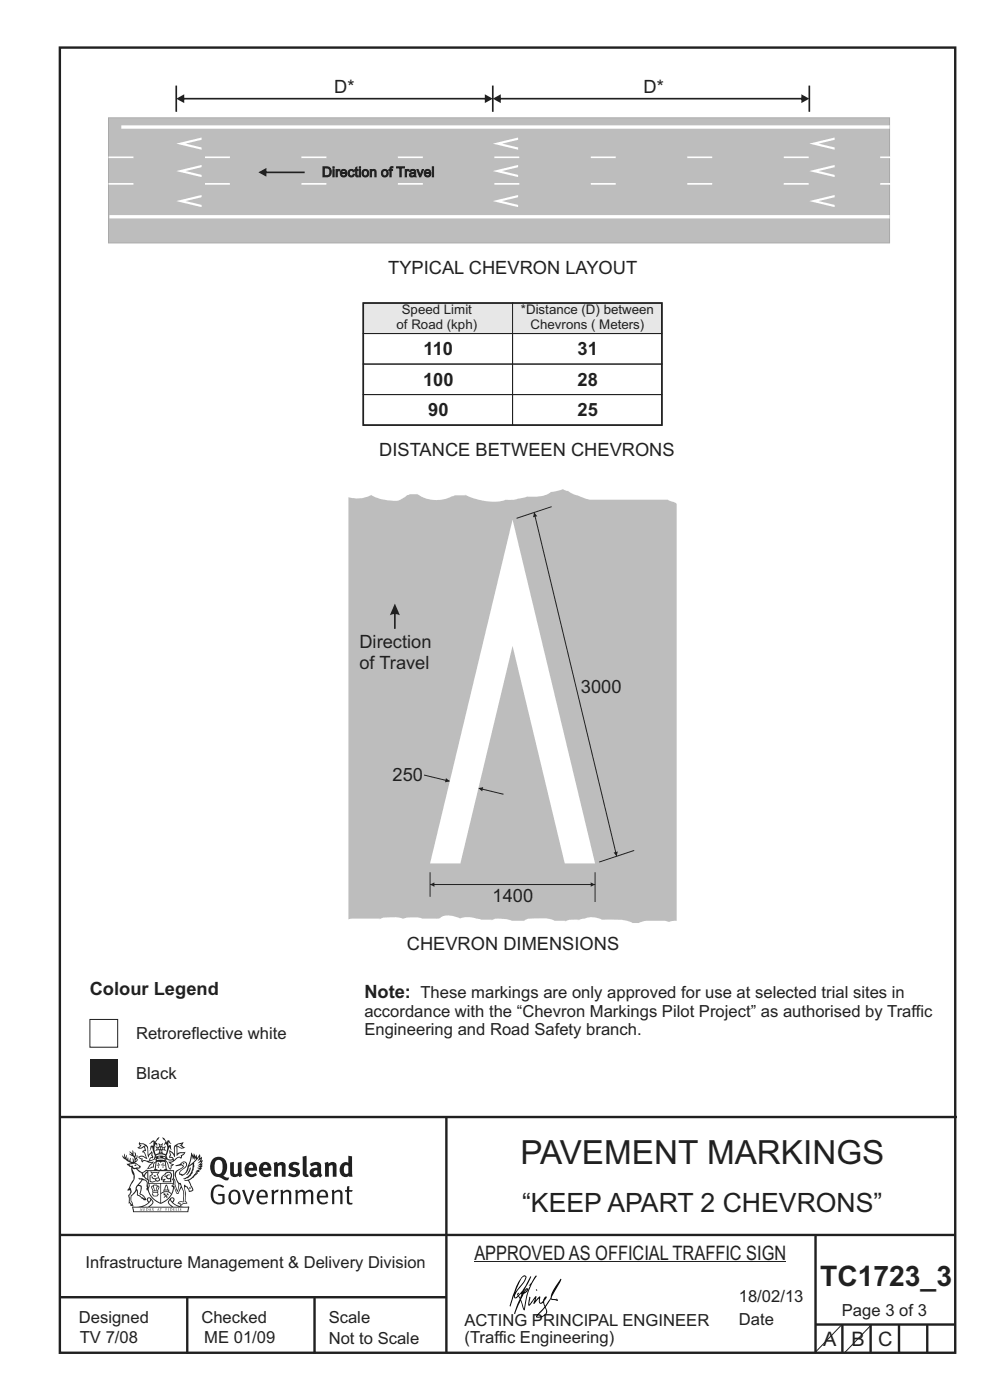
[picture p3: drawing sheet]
<svg xmlns="http://www.w3.org/2000/svg" width="210mm" height="297mm" viewBox="0 0 210 297" stroke-linecap="round" stroke-linejoin="round" font-family="sans-serif">
<path d="M12.7 10.1h189.9v276.9h-189.9zM12.7 237h190.3M94.7 236.9v50.1M12.7 262h190M173.1 281h29.6M178.7 281v6M184.7 281v6M190.7 281v6M196.7 281v6" fill="none" stroke="#231f20" stroke-width=".51"/>
<path d="M19.1 216.3h5.9v5.9h-5.9z" fill-rule="evenodd" fill="#fff" stroke="#231f20" stroke-width=".21"/>
<path d="M19.1 224.7h5.9v5.9h-5.9z" fill-rule="evenodd" fill="#231f20"/>
<path d="M12.7 275.2h82M39.7 275.2v12M66.7 275.2v12M173 262.1v24.9" fill="none" stroke="#231f20" stroke-width=".51"/>
<path d="M77.1 64.3h31.6v6.5h-31.6z" fill-rule="evenodd" fill="#e6e7e9" stroke="#231f20" stroke-width=".21"/>
<path d="M77.1 70.8h31.6v6.4h-31.6zM77.1 77.2h31.6v6.5h-31.6zM77.1 83.7h31.6v6.5h-31.6z" fill="none" stroke="#231f20" stroke-width=".21"/>
<path d="M108.7 64.3h31.7v6.5h-31.7z" fill-rule="evenodd" fill="#e6e7e9" stroke="#231f20" stroke-width=".21"/>
<path d="M108.7 70.8h31.7v6.4h-31.7zM108.7 77.2h31.7v6.5h-31.7zM108.7 83.7h31.7v6.5h-31.7z" fill="none" stroke="#231f20" stroke-width=".21"/>
<path d="M77.1 64.3h63.3v25.9h-63.3z" fill="none" stroke="#231f20" stroke-width=".35"/>
<path d="M23 25h165.7v26.5h-165.7z" fill-rule="evenodd" fill="#bcbdc0" stroke="#a8a9ad" stroke-width=".21"/>
<path d="M25.7 26.9h163M23.2 46h165.5" fill="none" stroke="#fff" stroke-width=".71" stroke-linecap="butt"/>
<path d="M23 33.4h171.4M23 39h171.4" fill="none" stroke="#fff" stroke-width=".35" stroke-dasharray="5.3 15.2" stroke-linecap="butt"/>
<g fill="#fff">
<path d="M37.4 30.5l5.4-1.3v.5l-3.4 .8 3.4 .8v.5z" fill-rule="evenodd"/>
<path d="M37.4 36.3l5.4-1.3v.5l-3.4 .8 3.4 .8v.5z" fill-rule="evenodd"/>
<path d="M37.4 42.7l5.4-1.3v.4l-3.4 .9 3.4 .8v.4z" fill-rule="evenodd"/>
<path d="M104.5 30.5l5.4-1.3v.5l-3.4 .8 3.4 .8v.5z" fill-rule="evenodd"/>
<path d="M104.5 36.3l5.4-1.3v.5l-3.4 .8 3.4 .8v.5z" fill-rule="evenodd"/>
<path d="M104.5 42.7l5.4-1.3v.4l-3.4 .9 3.4 .8v.4z" fill-rule="evenodd"/>
<path d="M171.7 30.5l5.3-1.3v.5l-3.4 .8 3.4 .8v.5z" fill-rule="evenodd"/>
<path d="M171.7 36.3l5.3-1.3v.5l-3.4 .8 3.4 .8v.5z" fill-rule="evenodd"/>
<path d="M171.7 42.7l5.3-1.3v.4l-3.4 .9 3.4 .8v.4z" fill-rule="evenodd"/>
</g>
<g fill="#231f20">
<path d="M37.4 20.9l1.7-.9v1.9zM38.9 20.8h64.1v.3h-64.1zM102.8 20l1.7 .9-1.7 1z"/>
<path d="M104.5 20.9l1.7-.9v1.9zM106.1 20.8h64v.3h-64zM170 20l1.7 .9-1.7 1z"/>
</g>
<path d="M37.4 18.2v5.5M104.5 18.2v5.5M171.7 18.2v5.5" fill="none" stroke="#231f20" stroke-width=".35"/>
<path d="M56.4 36.4h8.2v.3h-8.2zM54.8 36.6l1.7-1v1.9z" fill="#231f20"/>
<path d="M73.9 105.5a7 7 0 0 0 4.9-.4l-.1-.1a9.9 9.9 0 0 0 5.9 1.2l2.3-1.3h1.7l-.3-.3a7.3 7.3 0 0 0 8 .6l2.5-.1-.2-.3a11.9 11.9 0 0 0 8.7 1.2 11.4 11.4 0 0 0 4.2-.5l.3-.1a7.4 7.4 0 0 0 5.1-1l2.5-.6 1.1 .4 1.1 .6 3.3 1.2h16.7l.4 .2 1.2 .4 .3 .3v88.4l-1.5 .3-1-.3h-3.9l-.8 .2a2.64 2.64 0 0 1-2.8 0l-1.6-.4h-2.6a3.8 3.8 0 0 1-2.7-.4 3.8 3.8 0 0 0-2.5 .2 2 2 0 0 0-1.6 .5l.3-.3h-1.1a2.67 2.67 0 0 0-2 .5l.3-.3h-2.3a11.6 11.6 0 0 0-5.7-.4l-.9 .5-2.5-.1a6.4 6.4 0 0 0-4.2-.1l-.3 .2 .3-.3-2.6-.1a8.4 8.4 0 0 0-4.2-.2 4.2 4.2 0 0 0-4.5 .1h-3.5a8.8 8.8 0 0 0-4.2 0 9 9 0 0 0-4.8 .1l-.2 .2 .3-.3h-6.1l-.7 .1z" fill-rule="evenodd" fill="#bcbdc0"/>
<path d="M117 107.5l-7.4 2.5M89.9 164.4l5.5 1.3" fill="none" stroke="#231f20" stroke-width=".21"/>
<path d="M94.6 165.1l.8 .6-1 .3z" fill="#231f20"/>
<path d="M101.5 167.2l5.3 1.3" fill="none" stroke="#231f20" stroke-width=".21"/>
<path d="M101.5 167.2l1-.2-.2 .9z" fill="#231f20"/>
<path d="M113.3 108.7l17.5 72.9" fill="none" stroke="#231f20" stroke-width=".21"/>
<g fill="#231f20">
<path d="M113.3 108.7l.7 .8-.9 .2z"/>
<path d="M130.1 180.9l.9-.3-.2 1z"/>
</g>
<path d="M83.6 129.3h.3v4.1h-.3zM83.8 128l1 2.5-1-.2-1.1 .2z" fill="#231f20"/>
<path d="M108.7 110.2l17.5 73h-6.4l-11.1-46.2-11 46.2h-6.5z" fill-rule="evenodd" fill="#fff"/>
<path d="M91.2 185v5.3M91.2 187.6h35M126.2 185v6.3M134.5 180.4l-7.4 2.5" fill="none" stroke="#231f20" stroke-width=".21"/>
<g fill="#231f20">
<path d="M91.2 187.6l.9-.4v.9z"/>
<path d="M125.3 187.2l.9 .4-.9 .5z"/>
</g>
<path d="M100.6 267.7h66.2M178.6 281l-5.7 6M184.9 281l-5.7 6" fill="none" stroke="#231f20" stroke-width=".21"/>
<g fill="#231f20">
<path d="M45.9 246.2a2.55 2.55 0 0 0 0 2.7l.3 .1a.81 .81 0 0 0 1-.9v-.6a1.04 1.04 0 0 0-1.1-1.4zM45.2 245.8a1.82 1.82 0 0 1 2.1-.2 1.82 1.82 0 0 1 .9 1.9 2.29 2.29 0 0 1-.8 1.9l.7 .4h.5l-.2 .5a2.87 2.87 0 0 1-2-.6 2.12 2.12 0 0 1-1.7-3.1z" fill-rule="evenodd"/>
<path d="M48.8 246.6l.8-.1v2a.46 .46 0 0 0 .2 .6 .46 .46 0 0 0 .7-.3v-2.2l.7-.1v2.3l.2 .6-.6 .3-.2-.3a1.02 1.02 0 0 1-1.2 .3 1.02 1.02 0 0 1-.6-1.1z" fill-rule="evenodd"/>
<path d="M52.9 247.3l-.1 .5h.9a.49 .49 0 0 0-.2-.6 .49 .49 0 0 0-.6 .1zM52.3 246.9a1.34 1.34 0 0 1 1.6-.2 1.34 1.34 0 0 1 .6 1.5v.1h-1.7a.77 .77 0 0 0 .5 .8 .77 .77 0 0 0 .9-.3l.3 .5a1.59 1.59 0 0 1-2.1 .1 1.59 1.59 0 0 1-.4-2z" fill-rule="evenodd"/>
<path d="M55.9 247.3l-.1 .5h.9a.49 .49 0 0 0-.2-.6 .49 .49 0 0 0-.6 .1zM55.3 246.9a1.34 1.34 0 0 1 1.6-.2 1.34 1.34 0 0 1 .7 1.5v.1h-1.8a.77 .77 0 0 0 .5 .8 .77 .77 0 0 0 .9-.3l.3 .5a1.59 1.59 0 0 1-2 .1 1.59 1.59 0 0 1-.5-2z" fill-rule="evenodd"/>
<path d="M58 246.7l.8-.2 .1 .4a.95 .95 0 0 1 1-.4 .95 .95 0 0 1 .7 .9v2.2h-.8v-2.2a.46 .46 0 0 0-.8 .1v2.1h-.9z" fill-rule="evenodd"/>
<path d="M61.4 246.9a1.75 1.75 0 0 1 2.1-.1l-.2 .5-.6-.2a.43 .43 0 0 0-.6 .3l.4 .3a1.04 1.04 0 0 1 1.2 1.1 1.04 1.04 0 0 1-1.4 .9l-1.2-.3 .3-.6 1 .3 .4-.3a.88 .88 0 0 0-1-.5l-.4-.3-.1-.3z" fill-rule="evenodd"/>
<path d="M64.2 245.4l.8-.2 .1 3.8 .2 .1 .2 .5a.88 .88 0 0 1-1-.1 .88 .88 0 0 1-.3-.9z" fill-rule="evenodd"/>
<path d="M66.7 248.4a.43 .43 0 0 0-.1 .7 .43 .43 0 0 0 .7-.2v-.6zM65.7 246.9a1.7 1.7 0 0 1 2.4 .1v1.9l.3 .4-.4 .5-.5-.4a1.03 1.03 0 0 1-1.7-.1 1.03 1.03 0 0 1 .8-1.5l.7-.1v-.4a.8 .8 0 0 0-1.2 .2z" fill-rule="evenodd"/>
<path d="M68.8 246.7l.8-.2 .1 .4a.95 .95 0 0 1 1-.4 .95 .95 0 0 1 .7 .9v2.2h-.8v-2.2a.46 .46 0 0 0-.8 .1v2.1h-.8z" fill-rule="evenodd"/>
<path d="M73.2 247.2a1.48 1.48 0 0 0 0 1.8h.4l.3-.2v-1.4l-.3-.2zM73.9 245.2l.8 .1 .1 4.3h-.7l-.1-.1a1.26 1.26 0 0 1-1.4 0 1.26 1.26 0 0 1-.6-1.4 1.29 1.29 0 0 1 .5-1.3 1.29 1.29 0 0 1 1.4-.1z" fill-rule="evenodd"/>
<path d="M45.3 251.7a1.72 1.72 0 0 1 2.2 0l-.2 .3a1.24 1.24 0 0 0-1.4-.2 1.24 1.24 0 0 0-.7 1.3 1.49 1.49 0 0 0 1.3 2l.7-.1v-1.3h-.9l-.1-.4h1.4v1.9a1.93 1.93 0 0 1-2.2-.1 1.93 1.93 0 0 1-.7-2.1l.2-.8z" fill-rule="evenodd"/>
<path d="M49.2 252.9a1.65 1.65 0 0 0 .3 2.2 .99 .99 0 0 0 1-1.4 .78 .78 0 0 0-.4-.8 .78 .78 0 0 0-.9 0zM48.9 252.6a1.33 1.33 0 0 1 1.6 0 1.33 1.33 0 0 1 .5 1.4 1.31 1.31 0 0 1-1.3 1.5 1.31 1.31 0 0 1-1.3-1.6l.1-.5z" fill-rule="evenodd"/>
<path d="M51.4 252.5l.4-.1 .9 2.6 .8-2.5h.5l-1.1 3h-.5z" fill-rule="evenodd"/>
<path d="M55.1 253l-.2 .7h1.4a.7 .7 0 0 0-.3-.8 .7 .7 0 0 0-.9 .1zM54.8 252.8a1.22 1.22 0 0 1 1.5-.2 1.22 1.22 0 0 1 .5 1.4h-1.9a.93 .93 0 0 0 .5 1.1 .93 .93 0 0 0 1.2-.2l.1 .3a1.43 1.43 0 0 1-1.7 .1 1.43 1.43 0 0 1-.6-1.7z" fill-rule="evenodd"/>
<path d="M57.6 252.5l.4-.1 .1 .5 .4-.4 .6-.1-.2 .5a.66 .66 0 0 0-.8 .7v1.9h-.4z" fill-rule="evenodd"/>
<path d="M59.5 252.5l.4-.1 .1 .5a.94 .94 0 0 1 1-.5 .94 .94 0 0 1 .8 .8v2.3h-.5l-.1-2.6a.81 .81 0 0 0-1.2 .3v2.3h-.4z" fill-rule="evenodd"/>
<path d="M62.6 252.5l.5-.1 .1 .4 .4-.3a.78 .78 0 0 1 1.1 .4 .9 .9 0 0 1 1-.5 .9 .9 0 0 1 .7 .8v2.3h-.4l-.1-2.5a.67 .67 0 0 0-1.1 .3v2.2h-.5v-2.4l-.4-.3-.7 .4v2.3h-.5z" fill-rule="evenodd"/>
<path d="M67.9 253l-.2 .7h1.4a.7 .7 0 0 0-.3-.8 .7 .7 0 0 0-.9 .1zM67.6 252.8a1.22 1.22 0 0 1 1.5-.2 1.22 1.22 0 0 1 .5 1.4h-1.9a.93 .93 0 0 0 .5 1.1 .93 .93 0 0 0 1.2-.2l.1 .3a1.44 1.44 0 0 1-1.7 .1 1.44 1.44 0 0 1-.6-1.7z" fill-rule="evenodd"/>
<path d="M70.3 252.5l.5-.1 .1 .5a.94 .94 0 0 1 1-.5 .94 .94 0 0 1 .8 .8v2.3h-.5l-.1-2.6a.81 .81 0 0 0-1.2 .3v2.3h-.4z" fill-rule="evenodd"/>
<path d="M73.6 251.7l.5-.1v.9h.7l-.1 .3h-.7l.1 2.2 .1 .2 .5-.1 .1 .3a.75 .75 0 0 1-1.2-.5v-2.1h-.4v-.3h.4z" fill-rule="evenodd"/>
<path d="M29.7 242.7l1.1 .3-.9 .5h-.4l.5-.6zM30.7 243.2h.2a2.44 2.44 0 0 1 .4 1.9l.1 .5 .7-1-.1 .6 .3 .3a.57 .57 0 0 0-.6 .7l-1-.1-.5 .2 .1-.5-.7-.3 .6-.1 1 .5 .1-.1-.6-1.3-.2-.2 .5-.1zM29.6 242.2l-.2 .5 .3 .3-.6 .5a1.04 1.04 0 0 0 1.4-.2l.2 .7-.4 .1-.2 .4a.94 .94 0 0 1 .9 1.1l-.2-.1a1.16 1.16 0 0 0-1.5-.1l.3 .4 .4 .1 .1 .6 .2 .1v-.2a.94 .94 0 0 1 1.1 .2h.9l-1.2 1.3a1.13 1.13 0 0 0 1.2-.2l.4-.1-.1-.4 .5-.8a.83 .83 0 0 0-.6 1.1l-.3-.1-.7 .4 1.1-1.4-.5 .1-.5-.1 1.3-.5-.2-.1-.8 .4v-.4l.2-.1 .3 .1 .1-.3-.2-.5v-.5l-.2-.4-.6 1v-.7a1.42 1.42 0 0 0-1.7-1.9z" fill-rule="evenodd"/>
<path d="M37.4 243l.5-.3 .7-.1-.6 .4 .8 .5h-.3zM37.2 243.3l.2-.1 .1 2a1.68 1.68 0 0 1 1.5-.6l-.7 .5 .1 .4a1.1 1.1 0 0 0-1.5 .6l-.1-.4-.2-.2-.5-.1 .2-.4-.2-.6a1.42 1.42 0 0 1 .8 1.1l.2-.2zM36 243.9l.1 1.1-.2 .2v.5h.6l.1 .2a.96 .96 0 0 1-1.1-.2l-.1 .2a1.06 1.06 0 0 0 1.3 .2v.1a.72 .72 0 0 1-1 .2l.3 .4 .6 .3-.4 .1-.1 .7-.3-.3-.3-1.1-.4-.4 .4 .8a1.54 1.54 0 0 0 .6 1.2l.2-.2a.58 .58 0 0 1 .5-.8l.1-.2-.3 .1-.4-.3 .9-.5a.93 .93 0 0 1 1.1-.5l.1 .1 .2-.1 .1-.5a.99 .99 0 0 0 .7-.9l-1.3 .2-.4 .2v-1.4l.9 .4 .8-.3-.3-.1-.5-.3 .4-.8-.7 .3a1.46 1.46 0 0 0-1.3 2.1v.3l-.2-.4z" fill-rule="evenodd"/>
<path d="M34.5 246.7l.2 .1-.1 .3 .3 .1h-.3v.5l-.1-.5-.3-.1h.3z" fill-rule="evenodd"/>
<path d="M33.5 246.7l.2 .1-.1 .3h.4l-.4 .1v.5v-.5h-.4l.3-.1z" fill-rule="evenodd"/>
<path d="M33.2 246.6a.57 .57 0 0 1 .9 .2 .57 .57 0 0 1 .9-.2l.2 1.4h-.2a.57 .57 0 0 1-.9 0 .69 .69 0 0 1-1.1 0zM33.1 245.8l-.3 2.2-.2 .3h2.9l-.1-.3-.3-2.2h-.2v.3l-.8-.1-.9 .1 .1-.3z" fill-rule="evenodd"/>
<path d="M33.1 250.2a.3 .3 0 0 0 .6 0 .3 .3 0 0 0-.6 0zM32.2 248.7l.3 .3-.3 .4a.79 .79 0 0 0 0 1.3l.8-.3-.1-.2a.55 .55 0 0 1-.7-.6l.1-.1 .1 .3 .4 .2 .8-.2-.4-.7 .4-.4-.7 .2zM31.9 248.5l1.1 .2 .9-.2-.4 .6 .4 1.2a.56 .56 0 0 1-.8 .3h-.2a.73 .73 0 0 1-.9 .2 .73 .73 0 0 1-.3-1v-.4l.5-.4z" fill-rule="evenodd"/>
<path d="M34.5 249.6l.7-.4a.58 .58 0 0 1 1-.2 .58 .58 0 0 1-.5 1l-.2-.3a.43 .43 0 0 1 .6-.4v-.1a.57 .57 0 0 0-.8 .2h-.2l-.3 .1 .4 .2a.55 .55 0 0 0 .9 .4v.5h-1.3l.3-.4-.1-.2-.6 .2 .2-.3-.2-.1zM34.3 249.6l-.1 .2a.39 .39 0 0 0 .2 .6l.3-.1-.2 .5h1.9l-.1-.8a.86 .86 0 0 0-.1-1.3 .86 .86 0 0 0-1.3 .4z" fill-rule="evenodd"/>
<path d="M34.9 252.5h.8v.3h-.8zM35.3 251.5l.2 .9h-.4zM35.3 251.3l-.3 .5-.1 .6h-.2v.4l-.7 .4 .1 .1a1.48 1.48 0 0 1 2.2 .1l.2-.1-.6-.5v-.4h-.2l-.1-.6z" fill-rule="evenodd"/>
<path d="M34.7 253.2h.4l.1 .4 .3-.3-.2-.2a.38 .38 0 0 1 .4 .5l-.1-.1-.3 .2 .3 .2-.3 .3-.1-.4-.4 .3-.1-.1 .4-.3-.2-.2-.1 .1z" fill-rule="evenodd"/>
<path d="M33.4 251.8h.2v.2l-.2 .6h-.2zM32.5 253h.9v.2a.55 .55 0 0 1-.8 .4v-.1l-.2-.1zM32.3 251.8h.2l.2 .8h-.2zM32.5 252.7h.8l.1 .2h-.8zM32.7 251.5h.5l-.2 1.1h-.2zM32.2 251.6l-.1 .3 .3 1.1a.48 .48 0 0 0-.1 .5 .48 .48 0 0 0 .5 .3h.5a.49 .49 0 0 0 .2-.8l.3-1.1-.1-.3a1.42 1.42 0 0 0-1.5 0z" fill-rule="evenodd"/>
<path d="M32.5 249.3h.5l.1 .3h-.4z" fill-rule="evenodd"/>
<path d="M40.2 247.8l.3-.1-.2 .8-.6 .7-.2 .1 .5-.7z" fill-rule="evenodd"/>
<path d="M38.6 246.8l.3-.2 .5 .2a.88 .88 0 0 1-.6 1.1 1.22 1.22 0 0 0-.8 1.3l.5 .1a.72 .72 0 0 0 .9-.3l.5-.9 .2-.6 .8-.5v.2a2.85 2.85 0 0 1-2 2.8l.1 .2a2.13 2.13 0 0 0 1.9-1.5l-.1-.3a2.01 2.01 0 0 0 .3-1.7l1.2-1.3-.4 1 .7-.5-.7 .9 .8-.3-.8 .8 .7-.2-.9 .6 .8-.2-.8 .5h.7l-.8 .3 .3 .2h-.4l.2 .3h-.4l.2 .3h-.4l.1 .2h-.1a2.16 2.16 0 0 1-2 1.1l.1 .1h.4a.76 .76 0 0 1 .7 .8l.5 1.2-.6 .1a1.45 1.45 0 0 0-1.2-1.2l.3 1.7-.1 1.9 .4 .2a1.07 1.07 0 0 0-1.2 .4v-.2l-.5-.2a.87 .87 0 0 1 1-.1l.1-.8a4.4 4.4 0 0 0-.6-3l-.1-.4-.2 .1a2.16 2.16 0 0 1-.7-2.2l.3-.4 1.2-.8a.55 .55 0 0 0-.4-.7zM36.7 250.2a.76 .76 0 0 1 .3 1l.6 1.6 .4-1.6 .2 .1a.61 .61 0 0 1-.1 .9l-.3 .8-.2 .1-.7-1.7-.3 .2a1.18 1.18 0 0 0 .1-1.4zM40.7 245.2l.2 .8 .3-.5v.6l.3-.5a1.9 1.9 0 0 1-1.1 1.4l-.3 .3zM37.1 247.3l1.4-.1 .2 .1v.3l-.5 .3a1.26 1.26 0 0 0-1 1.9l.2 .7a1.84 1.84 0 0 1 .2 2l-.4-1.3a.96 .96 0 0 0-.4-1.2l-.4 .2a.78 .78 0 0 1-.1 1.3l.2 .2 .4 .1 .4 1.1a.38 .38 0 0 0 .2 .3 .38 .38 0 0 0 .4 0l.6-1.2a2.94 2.94 0 0 1 .3 2.5v.4h-.8l-.3 .3v.2h.4l.1 .4 .2 .1a1.02 1.02 0 0 1 1.3-.5l-.1-.4-.3-.1 .2-1.8-.3-1.4 .1 .1a1.14 1.14 0 0 1 .7 1 .63 .63 0 0 0 .9-.2 .63 .63 0 0 0-.2-.9l-.6-1.3 .9-.6 .2-.3h.2v-.2l.3-.1-.1-.2h.4l-.1-.3 .5-.1-.2-.2 .5-.4 .1-.2h-.3l.5-.5h-.3l.3-.5-.4 .1 .4-.5v-.3l-.3 .1 .1-.6v-.2l-.4 .3-.1-.9-.5 .9-.2-.8-.2 .5-.3-.8-.1 .7-.5-.8-.1 1.4-.7 1.8a1.81 1.81 0 0 1-.9 1.5l-.6-.2a1.75 1.75 0 0 1 1.1-1.3 .75 .75 0 0 0 .1-1.2 .75 .75 0 0 0-1.2 .4z" fill-rule="evenodd"/>
<path d="M40.1 251.9h.3l.1 .2h-.4z" fill-rule="evenodd"/>
<path d="M28.3 256.2h11.6l-.2 .8h-11.3zM30.2 256l.5-.2a2.48 2.48 0 0 0 1.4-1.3l.2 .6-.5 .6-.4 .3zM31.4 254.3l.3-.1 .2 .1-.3 .6zM36.1 254.5a2.65 2.65 0 0 0 1.8 1.5h-1.1l-.5-.3-.5-.6zM36.3 254.3l.2-.1 .3 .1-.3 .6zM28.1 255.9l.1 1.3h11.7l.3-1.1-.2-.2a4.1 4.1 0 0 1-3.3-.8l.3-.4-.1-.6a1.06 1.06 0 0 0-1.3 1l.2 .4 .6 .5h-4.7l.3-.2a.84 .84 0 0 0 .6-.7 .84 .84 0 0 0-.5-.8l-.3-.3-.5 .1-.1 .6 .3 .4a4.2 4.2 0 0 1-3.4 .8z" fill-rule="evenodd"/>
<path d="M29.9 256.4l.1 .3h-.2zM29.9 256.3l-.3 .5 .4-.1 .2 .1z" fill-rule="evenodd"/>
<path d="M30.2 256.3h.2v.5a.25 .25 0 0 0 .3-.2 .25 .25 0 0 0-.1-.3l.1 .1a.29 .29 0 0 1 0 .4 .29 .29 0 0 1-.4 0 .29 .29 0 0 1 0-.4z" fill-rule="evenodd"/>
<path d="M31.1 256.4a.22 .22 0 0 1 .3 .2 .22 .22 0 0 1-.3 .2zM30.9 256.3v.5a.33 .33 0 0 0 .5 0 .33 .33 0 0 0 0-.5 .33 .33 0 0 0-.5 0z" fill-rule="evenodd"/>
<path d="M31.8 256.4l.1 .3h-.2zM31.8 256.3l-.2 .5 .3-.1 .2 .1z" fill-rule="evenodd"/>
<path d="M32.2 256.3h.2v.2l.3-.2-.2 .3 .2 .2-.3-.2-.1 .2h-.1l.2-.2z" fill-rule="evenodd"/>
<path d="M33.6 256.4l.1 .3h-.2zM33.6 256.3l-.3 .5 .4-.1 .2 .1z" fill-rule="evenodd"/>
<path d="M33.9 256.3h.4l-.1 .1v.4h-.2l.1-.4z" fill-rule="evenodd"/>
<path d="M35.1 256.3h.3l-.2 .1v.1h.2l-.2 .1 .1 .2h-.2z" fill-rule="evenodd"/>
<path d="M35.6 256.3h.2v.5h-.2z" fill-rule="evenodd"/>
<path d="M36.2 256.4a.22 .22 0 0 1 .3 .2 .22 .22 0 0 1-.3 .2zM36 256.3v.5a.33 .33 0 0 0 .5 0 .33 .33 0 0 0 0-.5 .33 .33 0 0 0-.5 0z" fill-rule="evenodd"/>
<path d="M36.7 256.3h.3l-.1 .1v.1h.1l-.1 .1v.2h.1h-.3z" fill-rule="evenodd"/>
<path d="M37.2 256.3h.3l-.1 .4 .2 .1h-.3z" fill-rule="evenodd"/>
<path d="M37.8 256.3h.2v.5h-.2z" fill-rule="evenodd"/>
<path d="M38.2 256.4l.2-.1-.2 .1 .2 .3-.1 .1h-.1v-.1h.2z" fill-rule="evenodd"/>
<path d="M33.1 245.2a1.51 1.51 0 0 1 2 .2 2.67 2.67 0 0 0-2.1 0zM34.6 245.4l.4 .1 .1 .3-.4-.2zM33.5 245.4l.4-.1 .2 .3h-.4zM32.9 245.6l.3 .1-.3 .1zM33.8 244.7l.3-.2 .2 .2zM33.8 243.4h.2v.4h-.2zM33.9 242.9l.2 .1 .2-.1-.1 .3h-.2zM34 244.1h.2l.1 .3-.2-.1-.2 .1zM34.2 243.4h.2v.4h-.2zM33.3 243.4l.3 .1v.3l-.3 .1 .2-.2zM34.6 243.5l.3-.1-.2 .3 .2 .2-.4-.1zM31.6 242.7l1-.5-.1 1-.2-.2-.4 .1-.2 1.1 .5-.9 .2 .8a1.84 1.84 0 0 1 .3 1.8l.4 .1a2.48 2.48 0 0 1 2.2 0l.2-.3-.2-.6 .7-1.8 .4 .7-.2-1.1h-.2l-.2 .2v-.9l.6 .5-.6-.8-.3 .1-.1 .4-.5-.9-.5-.3 .2 .4 .5 .6-.4 .8 .4-.4a2.06 2.06 0 0 1 0 2.3l-.6-.2-.1-.6 .1-.1 .8 .2-.4-.5 .4-.5-.7 .2-.2-.2 .2-.7-.5 .3-.5-.3 .2 .7-.2 .2-.7-.2 .4 .5-.4 .5 .7-.2 .2 .1-.2 .6-.5 .2a2.02 2.02 0 0 1 0-2.2l.3 .5-.1-.7-.3-.1 .8-1.2-.5 .3-.4 .8-.2-.3a.8 .8 0 0 0-.8 .5z" fill-rule="evenodd"/>
<path d="M28.1 247.8l.3 .2a.61 .61 0 0 1 .8 .4l.3 .2a.8 .8 0 0 1 .6 1l.4 .1 .5 .5a1 1 0 0 1 .5 1.1l-.1 .6v-.4h-.1a.96 .96 0 0 0-.8-1.3l-.3-.2h-.6l-.1-.2-.1 .1 .1 .3h.5l-1.1 1.4-.2 .9-.4 .6a1.33 1.33 0 0 0-.5 1.9l.2 .5a1.26 1.26 0 0 1-.5-1.5l-.1-.3a1.56 1.56 0 0 0 .4-1.8l-.3 .3 .2-.6a3.2 3.2 0 0 0 .7-2.9zM29.3 251.6h.4a2.06 2.06 0 0 1-.1 1.7l.7 .5 .4 .4-.6-.1-.8-.6-.1-1a.51 .51 0 0 1 .1-.9zM27.5 247.1a1.52 1.52 0 0 1 2.1 .5l-1.1 .2-.2-.1-.2-.5-.4 .1zM26.4 244.7v.9l-.3-.4h-.2a3.1 3.1 0 0 0 2 1.6h-1l.5 .7 .5 .1v1.1a1.84 1.84 0 0 1-.2 2.5l-.4 .9-.4 .4 .3 .1 .4-.2 .1 .5-.2 .4-.3 .2 .1 1.8 .2-.1 .2 .6h.2h.4l-.1-.5a1.3 1.3 0 0 1-.1-1.7l.8-1 .2 1 .6 .3 .4 .5 .2-.1 .2 .3h.5a1.85 1.85 0 0 0-1.2-1.4l.1-.3a1.39 1.39 0 0 0 0-1.4l-.5-.1 .5-.6a.66 .66 0 0 1 .9-.4 .66 .66 0 0 1 .3 1l-.1 .4 .2-.1v.1l-.1 .3 .1 .5 .2-.2a2.24 2.24 0 0 0 .1-2.2 .73 .73 0 0 1-.7-.7 .73 .73 0 0 1 .5-.8l.1-.2a.94 .94 0 0 0-.9 .9 .48 .48 0 0 1-.1-.6 .48 .48 0 0 1 .5-.3l.5-.2a.51 .51 0 0 0-.8 .2l-.5 .2-1-.8 .6-.1 .1-.4-1.1-.7 .5-.5v-.3l-.5 .4 .1-.2a.69 .69 0 0 0 .2-1.1v.5l-.2 .2v-1l-.3-.2 .1 .5-.1 .2-.4-1.2v.7l-.7-.4 .6 .7-.6-.2 .2 .2a1 1 0 0 1 .8 1.5l-.2-.8v.8l-.5-.2-.1-.7-.2 .6-.2-.1v-.6l-.2 .5-.2-.3 .1-.7-.2 .5z" fill-rule="evenodd"/>
<path d="M28.4 247.2l.3-.2 .3 .3z" fill-rule="evenodd"/>
<path d="M31.3 248.2h5.6v2.1l-.2-.1v-1.8h-5.2v2.6h5.2v-.8l.1 .2-.1 1.1v-.4h-2.5v4a4.1 4.1 0 0 0 2.6-3.5l.1-.1a4 4 0 0 1-2.8 3.9 4.2 4.2 0 0 1-2.8-4.7l.1 1.2 .1-.1a3.8 3.8 0 0 0 2.5 3.3v-4h-2.5l-.2-.8z" fill-rule="evenodd"/>
<circle cx="38.9" cy="246.8" r=".17"/>
</g>
<g fill="#010202">
<path d="M111.6 273.7l.2-.2-.5 .7zM110.4 274.5l.3 .1-.3 .7-.3-.4zM110.9 270.9l.5-.1a9.3 9.3 0 0 1-2 3.2l-.1 .2 1-2.5zM110.6 271a14.7 14.7 0 0 0-2.2 4.9l-.3 1.2 .1 .1 .8-2.4a.42 .42 0 0 0 .2 .7 .42 .42 0 0 0 .6-.3l.2-.2 .2 .6-1.1 3.1h.2l1.1-2.8 .6 1.9 .2 .2 .2-.5a13.5 13.5 0 0 1 2-6.2l.5-.5-.2-.2-1.6 2.1 .4-.1a14.9 14.9 0 0 0-1.3 5.1l-.4-1.2a1.39 1.39 0 0 1 .2-1.8l.1-.2a.92 .92 0 0 0 .8-1.2 .75 .75 0 0 0-.7 .7l-.2 .2 1.6-3.4h-.1l-.4 .7a10.5 10.5 0 0 1-2.2 3.2l.2-.4a.32 .32 0 0 0-.4 .2 .32 .32 0 0 0 .1 .4l-.5 .4a3.2 3.2 0 0 1 1.1-2.3l.5-.6a2.49 2.49 0 0 0 .7-1.6l-.3-.2z" fill-rule="evenodd"/>
<path d="M115.6 277.5a1.15 1.15 0 0 1 .1 1.3 1.15 1.15 0 0 1-1.2 .5h-.5zM112.3 275.1l-.3 1.7 .3 .2 1.2-1.5-.3 1.1 1.1-1.2a.94 .94 0 0 0 .4 1.2l.5-.3 .3 .9-1.2 1.3a.98 .98 0 0 0-.5 1 1.9 1.9 0 0 0 2.3-1.3l-.1-.3a1.02 1.02 0 0 1 .3-1.4l.5-.9 1.5 .3-.2-.5v.3l-1.1-.2v-.2l2-3.6 .1-.3-.1-.1-1.8 2.7a6.6 6.6 0 0 1-1.5 3l-.2-.2a1.01 1.01 0 0 1 .4-1.4l.1-.2-.3-.2-.3 .5-.2 .5-.5 .4-.2-.4 .1-.9-.2-.1-.8 .9 .2-.9h-.1l-1.4 1.7 .2-1.4v-.1z" fill-rule="evenodd"/>
<path d="M113.7 273.5l.3 .3h-.3z" fill-rule="evenodd"/>
</g>
<text font-size="7.1" fill="#231f20" x="110.4" y="247">PAVEMENT MARKINGS</text>
<text font-size="6" fill="#231f20" x="174" y="272.9">TC1723_3</text>
<text font-size="5.6" fill="#231f20" x="110.7" y="257.1">“KEEP APART 2 CHEVRONS”</text>
<g font-size="4.2" fill="#231f20">
<text x="100.6" y="267.2">APPROVED AS OFFICIAL TRAFFIC SIGN</text>
<text x="174.6" y="285.6">A</text>
<text x="180.6" y="285.5">B</text>
<text x="186.2" y="285.5">C</text>
</g>
<g font-size="3.9" fill="#231f20">
<text x="70.9" y="19.7">D*</text>
<text x="136.5" y="19.7">D*</text>
<text x="82.4" y="58.1">TYPICAL CHEVRON LAYOUT</text>
<text x="89.9" y="75.4">110</text>
<text x="122.5" y="75.4">31</text>
<text x="89.7" y="81.8">100</text>
<text x="122.5" y="81.8">28</text>
<text x="90.8" y="88.3">90</text>
<text x="122.5" y="88.3">25</text>
<text x="80.5" y="96.7">DISTANCE BETWEEN CHEVRONS</text>
<text x="76.2" y="137.5">Direction</text>
<text x="76.2" y="141.9">of Travel</text>
<text x="123.2" y="147">3000</text>
<text x="83.3" y="165.7">250</text>
<text x="104.5" y="191.4">1400</text>
<text x="86.3" y="201.5">CHEVRON DIMENSIONS</text>
<text x="19" y="211.1">Colour Legend</text>
<text x="77.3" y="211.7">Note: These markings are only approved for use at selected trial sites in</text>
</g>
<g font-size="3.5" fill="#231f20">
<text x="77.3" y="215.7">accordance with the “Chevron Markings Pilot Project” as authorised by Traffic</text>
<text x="28.9" y="220.5">Retroreflective white</text>
<text x="77.3" y="219.6">Engineering and Road Safety branch.</text>
<text x="28.9" y="228.9">Black</text>
<text x="18.2" y="269">Infrastructure Management &amp; Delivery Division</text>
<text x="16.7" y="280.6">Designed</text>
<text x="42.7" y="280.6">Checked</text>
<text x="69.7" y="280.6">Scale</text>
<text x="98.5" y="281.3">ACTING PRINCIPAL ENGINEER</text>
<text x="156.7" y="281.2">Date</text>
<text x="156.7" y="276.2">18/02/13</text>
<text x="178.6" y="279.1">Page 3 of 3</text>
<text x="16.9" y="284.8">TV 7/08</text>
<text x="43.3" y="284.8">ME 01/09</text>
<text x="69.7" y="285.2">Not to Scale</text>
<text x="98.5" y="284.8">(Traffic Engineering)</text>
</g>
<text font-size="3" fill="#231f20" x="68.3" y="37.5">Direction of Travel</text>
<g font-size="2.8" fill="#231f20">
<text x="84.1" y="69.9">of Road (kph)</text>
<text x="85.2" y="66.7">Speed Limit</text>
<text x="110.5" y="66.7">*Distance (D) between</text>
<text x="112.5" y="69.8">Chevrons ( Meters)</text>
</g>
</svg>
